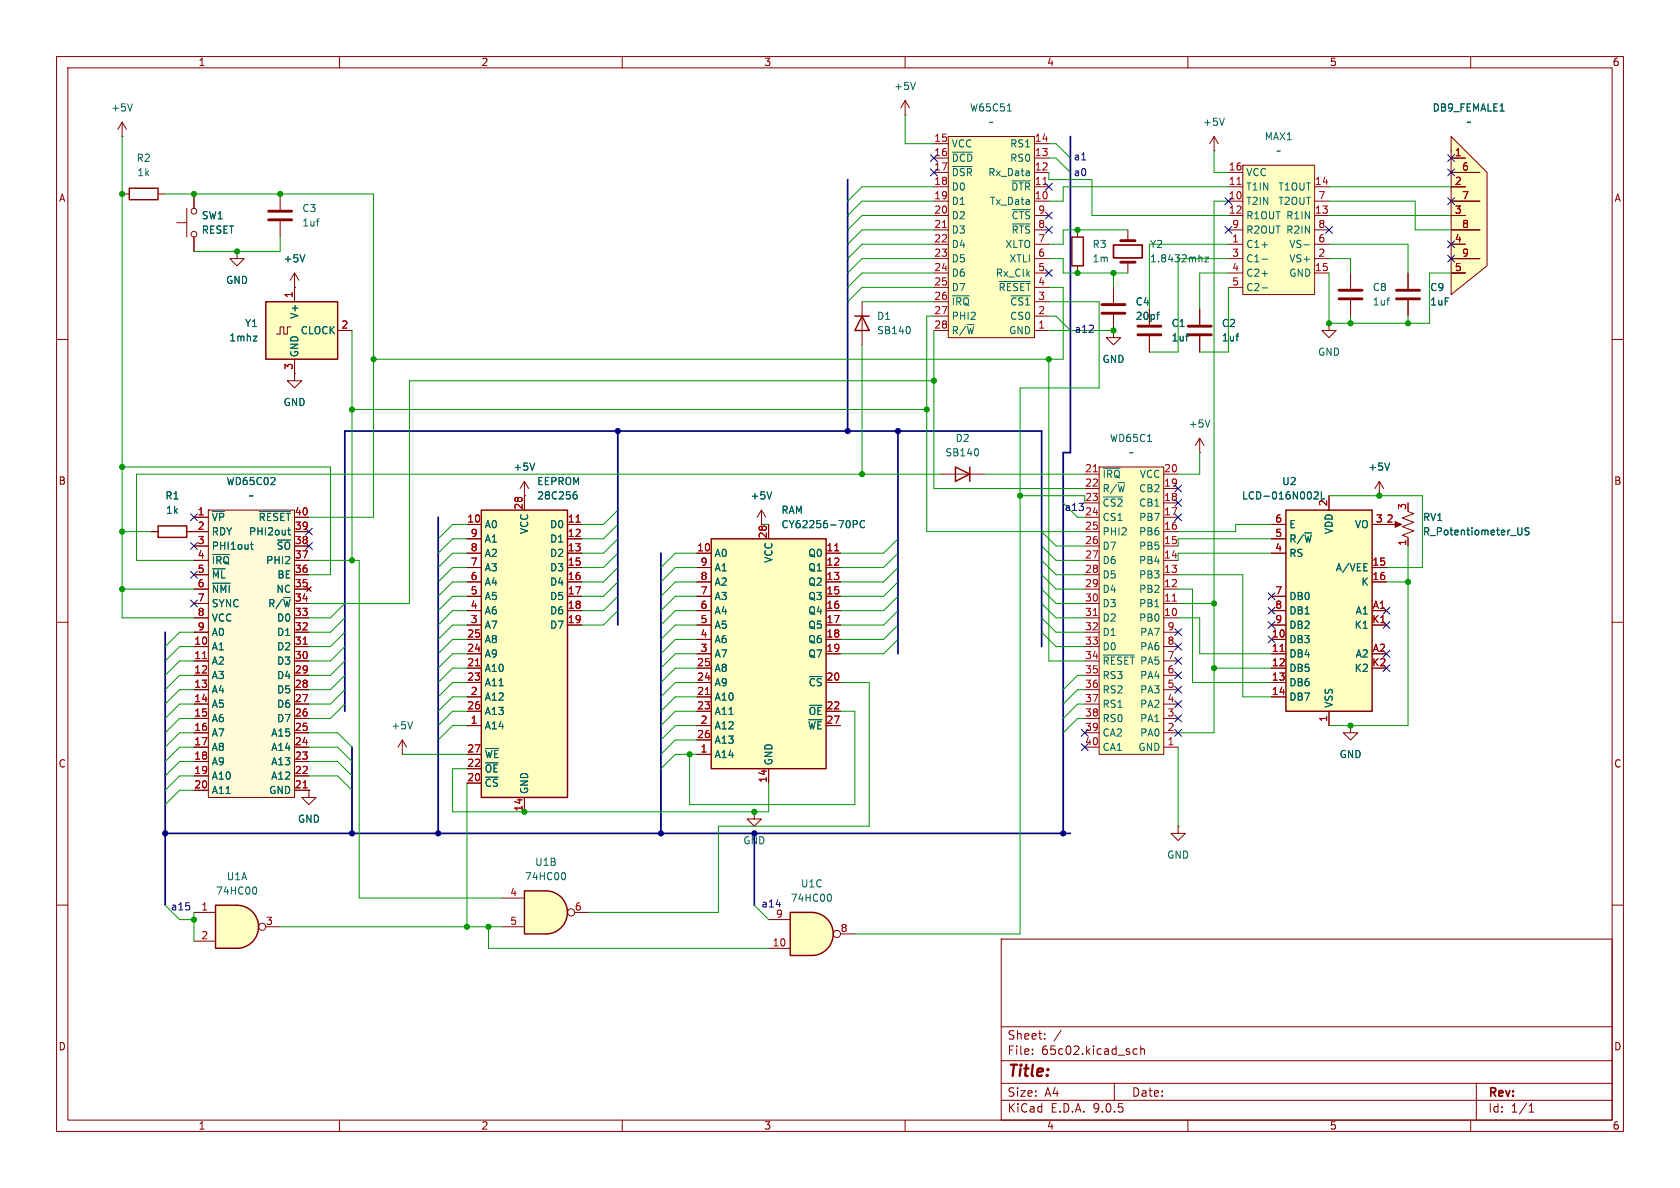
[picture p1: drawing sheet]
<svg xmlns="http://www.w3.org/2000/svg" width="297mm" height="210mm" viewBox="0 0 297 210" stroke-linecap="round" stroke-linejoin="round" font-family="sans-serif">
<g fill="none" stroke="#840000" stroke-width=".18">
<path d="M10 10h277v190h-277zM12 12h273v186h-273zM60 10v2M110 10v2M160 10v2M210 10v2M260 10v2M10 60h2M285 60h2M10 110h2M285 110h2M10 160h2"/>
<path d="M177 166h108v32h-108zM285 160h2M60 198v2M110 198v2M160 198v2M177 194.5h108M177 191.5h108M177 187.5h108M177 181.5h108M182.5 186.3v.1M182.5 185.5v.1M184.7 183.6v.1"/>
<path d="M184.7 182.8v.1M187.6 182.1l-1.3 2M197 191.5v3M201 185.5l-.4-.1-.3 .3v.4l.2 .2h.5M201.7 185.5l.2-.1 .3 .1 .1 .9M201.7 184.9v1.5M210 198v2M260 198v2M261 191.5v6.5M270.3 196.6h.9M270.3 195.5l.4-.4v1.5"/>
</g>
<path d="M85.1 90.2h15.2v50.8h-15.2z" fill="#ffffc2"/>
<path d="M22.9 33.3h5v2h-5zM151.1 55.9h2.6M152.4 55.9l1.3 2.5h-2.6zM85.1 90.2h15.2v50.8h-15.2zM168.9 82.6l2.5 1.2-2.5 1.3zM171.4 82.6v2.5" fill="none" stroke="#840000" stroke-width=".25"/>
<g fill="none" stroke="#840000" stroke-width=".18">
<path d="M21.6 24.1h.1M21.6 34.3h1.3M21.6 21.6l-.8 1.3M21.6 21.6l.8 1.3M21.6 21.6v2.5M27.9 34.3h1.3M152.4 53.3v7.7M196.8 58.4v1.3h1.3l-1.3 1.3-1.2-1.3h1.2M196.8 58.4h.1M82.5 92.7h2.6M82.5 95.3h2.6M82.5 97.8h2.6"/>
<path d="M92.7 87.6v2.6M100.3 92.7h2.6M100.3 95.3h2.6M100.3 97.8h2.6M166.4 83.8h7.6M82.5 100.3h2.6M82.5 102.9h2.6M82.5 105.4h2.6M82.5 108h2.6M82.5 110.5h2.6M82.5 113h2.6M82.5 115.6h2.6"/>
<path d="M82.5 118.1h2.6M100.3 100.3h2.6M100.3 102.9h2.6M100.3 105.4h2.6M100.3 108h2.6M100.3 110.5h2.6M82.5 120.7h2.6M82.5 123.2h2.6M82.5 125.7h2.6M82.5 128.3h2.6M82.5 133.4h2.6M82.5 135.9h2.6"/>
<path d="M82.5 138.4h2.6M92.7 141v2.5M133.3 143.5v1.3h1.3l-1.3 1.3-1.2-1.3h1.2M133.3 143.5h.1"/>
</g>
<path d="M101.8 92.3h.8M84.1 117.7h.7" fill="none" stroke="#a90000" stroke-width=".18"/>
<path d="M23.4 18.4l-.4 1.2M160.8 57.9l.1 .3-.1 .7M172.9 79.4l.1 .4-.1 .7M101.6 87.4h.2l.2 .3v.4l-.4 .1M101.9 86.9l-.3 .1M85.8 132.3h2.4" fill="none" stroke="#006464" stroke-width=".18"/>
<path d="M194.3 82.6h11.4v50.8h-11.4z" fill="#ffffc2"/>
<g fill="none" stroke="#840000" stroke-width=".18">
<path d="M196.8 50.8v2.8M196.8 55.6v2.8M191.8 83.8h2.5M191.8 86.4h2.5M191.8 88.9h2.5M191.8 91.4h2.5M191.8 94h2.5M191.8 96.5h2.5M191.8 99.1h2.5M194.3 82.6h11.4v50.8h-11.4zM205.7 83.8h2.6M205.7 86.4h2.6"/>
<path d="M205.7 88.9h2.6M205.7 91.4h2.6M205.7 94h2.6M205.7 96.5h2.6M205.7 99.1h2.6M191.8 101.6h2.5M191.8 104.1h2.5M191.8 106.7h2.5M191.8 109.2h2.5M191.8 111.8h2.5M191.8 114.3h2.5M191.8 116.8h2.5"/>
<path d="M191.8 119.4h2.5M205.7 101.6h2.6M205.7 104.1h2.6M205.7 106.7h2.6M205.7 109.2h2.6M205.7 111.8h2.6M205.7 114.3h2.6M205.7 116.8h2.6M205.7 119.4h2.6M191.8 121.9h2.5M191.8 124.5h2.5M191.8 127h2.5"/>
<path d="M191.8 129.5h2.5M191.8 132.1h2.5M205.7 121.9h2.6M205.7 124.5h2.6M205.7 127h2.6M205.7 129.5h2.6M205.7 132.1h2.6"/>
</g>
<path d="M204.5 55.6h.4M204.9 55.2h-.2M202.9 78h.7M195 82.8h3M195 87.9h3.5M195 115.8h5.5" fill="none" stroke="#006464" stroke-width=".18"/>
<path d="M193.3 83.4h.7M193.3 108.8h.7M207.3 106.3h.7" fill="none" stroke="#a90000" stroke-width=".18"/>
<path d="M194.8 53.8h4.1M194.8 55.4h4.1" fill="none" stroke="#840000" stroke-width=".51"/>
<path d="M167.6 24.1h15.3v35.6h-15.3z" fill="#ffffc2"/>
<g fill="none" stroke="#840000" stroke-width=".18">
<path d="M165.1 25.4h2.5M165.1 27.9h2.5M165.1 30.5h2.5M165.1 33h2.5M165.1 35.6h2.5M165.1 38.1h2.5M167.6 24.1h15.3v35.6h-15.3zM182.9 25.4h2.5M182.9 27.9h2.5M182.9 30.5h2.5M182.9 33h2.5M182.9 35.6h2.5"/>
<path d="M182.9 38.1h2.5M41.9 44.5v1.2h1.3l-1.3 1.3-1.3-1.3h1.3M41.9 44.5h.1M52.1 50.8h.1M52.1 48.3l-.8 1.2M52.1 48.3l.7 1.2M52.1 48.3v2.5M165.1 40.6h2.5M165.1 43.2h2.5M165.1 45.7h2.5M165.1 48.3h2.5M165.1 50.8h2.5"/>
<path d="M165.1 53.3h2.5M165.1 55.9h2.5M165.1 58.4h2.5M182.9 40.6h2.5M182.9 43.2h2.5M182.9 45.7h2.5M182.9 48.3h2.5M182.9 50.8h2.5M182.9 53.3h2.5M182.9 55.9h2.5M182.9 58.4h2.5M52.1 66v1.3h1.2l-1.2 1.3-1.3-1.3h1.3"/>
<path d="M52.1 66h.1"/>
</g>
<path d="M178.1 19.6h.7M168.4 26.9h3.5M168.4 29.4h3.5M178.9 32h3.2M179 37.1h3.1M179 39.6h3.1M53.9 45l-.4 1.3M168.4 52.3h2.9M176.7 49.8h5.4M178.7 52.3h3.4" fill="none" stroke="#006464" stroke-width=".18"/>
<path d="M184.4 32.6h.7M166.6 40.2h.7" fill="none" stroke="#a90000" stroke-width=".18"/>
<path d="M47 53.3h12.7v10.2h-12.7z" fill="#ffffc2"/>
<path d="M47 53.3h12.7v10.2h-12.7z" fill="none" stroke="#840000" stroke-width=".25"/>
<g fill="none" stroke="#840000" stroke-width=".18">
<path d="M31.2 39.4h1.8M33 36.8v5.1M34.3 34.3v2.5M49.5 34.3v2.8M49.5 39.1v2.8M34.3 41.9v2.6M51.4 57.8h-.6v1.3h-.6v-1.3h-.7v1.3h-.6M52.1 50.8v2.5M59.7 58.4h2.5M52.1 63.5v2.5M71.1 133.4h.1M71.1 130.8l-.7 1.3"/>
<path d="M71.1 130.8l.8 1.3M71.1 130.8v2.6M238.8 128.3v1.2h1.2l-1.2 1.3-1.3-1.3h1.3M238.8 128.3h.1"/>
<circle cx="34.3" cy="37.3" r=".51"/>
<circle cx="34.3" cy="41.4" r=".51"/>
</g>
<path d="M55.9 39.1h.5M56.3 38.7h.1M44.8 59.4h.6l-.6 .9h.6M72.9 127.6l-.4 1.2" fill="none" stroke="#006464" stroke-width=".18"/>
<path d="M47.5 37.3h4.1M47.5 38.9h4.1" fill="none" stroke="#840000" stroke-width=".51"/>
<path d="M41.9 160a3.8 3.8 0 0 1 3.8 3.8 3.8 3.8 0 0 1-3.8 3.8z" fill="#ffffc2" stroke="#ffffc2" stroke-width=".18"/>
<path d="M38.1 160h3.8v7.6h-3.8z" fill="#ffffc2"/>
<path d="M38.1 160h3.8a3.8 3.8 0 0 1 3.8 3.8 3.8 3.8 0 0 1-3.8 3.8h-3.8z" fill="none" stroke="#840000" stroke-width=".25"/>
<g fill="none" stroke="#840000" stroke-width=".18">
<path d="M34.3 161.3h3.8M34.3 166.4h3.8M47 163.8h2.5"/>
<circle cx="46.4" cy="163.8" r=".63"/>
</g>
<path d="M45.1 156.8a.79 .79 0 0 1 0 1.3" fill="none" stroke="#006464" stroke-width=".18"/>
<path d="M36.8 90.2h15.3v50.8h-15.3z" fill="#fffad8"/>
<g fill="none" stroke="#840000" stroke-width=".18">
<path d="M34.3 91.4h2.5M34.3 94h2.5M34.3 96.5h2.5M34.3 99.1h2.5M36.8 90.2h.1M36.8 90.2h15.3v50.8h-15.3zM52.1 91.4h2.5M52.1 94h2.5M52.1 96.5h2.5M52.1 99.1h2.5M34.3 101.6h2.5M34.3 104.1h2.5"/>
<path d="M34.3 106.7h2.5M34.3 109.2h2.5M34.3 111.8h2.5M34.3 114.3h2.5M34.3 116.8h2.5M34.3 119.4h2.5M52.1 101.6h2.5M52.1 104.1h2.5M52.1 106.7h2.5M52.1 109.2h2.5M52.1 111.8h2.5M52.1 114.3h2.5"/>
<path d="M52.1 116.8h2.5M52.1 119.4h2.5M54.2 103.8l.8 .7M55 103.8l-.8 .7M34.3 121.9h2.5M34.3 124.5h2.5M34.3 127h2.5M34.3 129.5h2.5M34.3 132.1h2.5M34.3 134.6h2.5M34.3 137.2h2.5M34.3 139.7h2.5"/>
<path d="M52.1 121.9h2.5M52.1 124.5h2.5M52.1 127h2.5M52.1 129.5h2.5M52.1 132.1h2.5M52.1 134.6h2.5M52.1 137.2h2.5M52.1 139.7h2.5M208.3 146.1v1.2h1.2l-1.2 1.3-1.3-1.3h1.3M208.3 146.1h.1"/>
</g>
<path d="M37.6 90.4h2.1M37.6 98h2.9M44.3 96.3h.5M44.5 95.8v1.1l.3 .2M45.8 90.4h5.5M50.9 93.7h.4M51 93.3v1.1l.3 .2M37.6 103.1h3.1" fill="none" stroke="#006464" stroke-width=".18"/>
<path d="M35.8 116.4h.7M53.6 113.9h.7M53.6 139.3h.7" fill="none" stroke="#a90000" stroke-width=".18"/>
<path d="M143.5 161.3a3.8 3.8 0 0 1 3.8 3.8 3.8 3.8 0 0 1-3.8 3.8z" fill="#ffffc2" stroke="#ffffc2" stroke-width=".18"/>
<path d="M139.7 161.3h3.8v7.6h-3.8z" fill="#ffffc2"/>
<path d="M189.5 41.9h2v5.1h-2zM139.7 161.3h3.8a3.8 3.8 0 0 1 3.8 3.8 3.8 3.8 0 0 1-3.8 3.8h-3.8z" fill="none" stroke="#840000" stroke-width=".25"/>
<g fill="none" stroke="#840000" stroke-width=".18">
<path d="M190.5 40.6v1.3M190.5 47v1.3M199.4 40.6v1.9M199.4 46.4v1.9M234.9 57.2v1.2h1.3l-1.3 1.3-1.2-1.3h1.2M234.9 57.2h.1M54.6 139.7v1.3h1.3l-1.3 1.2-1.3-1.2h1.3M54.6 139.7h.1M135.9 162.6h3.8M135.9 167.6h3.8M148.6 165.1h2.5"/>
<circle cx="148" cy="165.1" r=".63"/>
</g>
<path d="M213 45.5h.7l-.7 .8h.7M146.7 158.1a.79 .79 0 0 1 0 1.2" fill="none" stroke="#006464" stroke-width=".18"/>
<path d="M198.1 42.5h2.6M198.1 46.4h2.6" fill="none" stroke="#840000" stroke-width=".51"/>
<path d="M196.8 43.3h5.1v2.3h-5.1z" fill="none" stroke="#840000" stroke-width=".3"/>
<path d="M227.3 90.2h15.3v35.5h-15.3z" fill="#ffffc2"/>
<path d="M227.3 90.2h15.3v35.5h-15.3z" fill="none" stroke="#840000" stroke-width=".25"/>
<g fill="none" stroke="#840000" stroke-width=".18">
<path d="M238.8 48.3v2.8M238.8 53.1v2.8M248.9 48.3v2.8M248.9 53.1v2.8M224.8 92.7h2.5M224.8 95.3h2.5M224.8 97.8h2.5M234.9 87.6v2.6M242.6 92.7h2.5M224.8 105.4h2.5M224.8 108h2.5M224.8 110.5h2.5"/>
<path d="M224.8 113h2.5M224.8 115.6h2.5M224.8 118.1h2.5M242.6 108h2.5M242.6 110.5h2.5M242.6 100.3h2.5M242.6 102.9h2.5M224.8 120.7h2.5M224.8 123.2h2.5M234.9 125.7v2.6"/>
</g>
<path d="M226.3 115.2h.7" fill="none" stroke="#a90000" stroke-width=".18"/>
<path d="M245.2 53.1h.4M245.5 52.6h.1M232.3 87.1l.5-.2 .3 .4-.8 .9h.8M233.6 86.9v1.3" fill="none" stroke="#006464" stroke-width=".18"/>
<path d="M236.7 51.3h4.1M236.7 52.8h4.1M246.9 51.3h4.1M246.9 52.8h4.1" fill="none" stroke="#840000" stroke-width=".51"/>
<path d="M96.5 157.5a3.8 3.8 0 0 1 3.8 3.8 3.8 3.8 0 0 1-3.8 3.8z" fill="#ffffc2" stroke="#ffffc2" stroke-width=".18"/>
<path d="M92.7 157.5h3.8v7.6h-3.8z" fill="#ffffc2"/>
<path d="M92.7 157.5h3.8a3.8 3.8 0 0 1 3.8 3.8 3.8 3.8 0 0 1-3.8 3.8h-3.8z" fill="none" stroke="#840000" stroke-width=".25"/>
<g fill="none" stroke="#840000" stroke-width=".18">
<path d="M88.9 158.8h3.8M88.9 163.8h3.8M101.6 161.3h2.5"/>
<circle cx="101" cy="161.3" r=".63"/>
</g>
<path d="M99.7 154.2a.79 .79 0 0 1 0 1.3" fill="none" stroke="#006464" stroke-width=".18"/>
<path d="M125.7 95.3h20.3v40.6h-20.3z" fill="#ffffc2"/>
<path d="M125.7 95.3h20.3v40.6h-20.3z" fill="none" stroke="#840000" stroke-width=".25"/>
<g fill="none" stroke="#840000" stroke-width=".18">
<path d="M92.7 87.6h.1M92.7 85.1l-.8 1.3M92.7 85.1l.8 1.3M92.7 85.1v2.5M123.2 97.8h2.5M134.6 92.7h.1M134.6 90.2l-.7 1.2M134.6 90.2l.8 1.2M134.6 90.2v2.5M135.9 92.7v2.6M146 97.8h2.6M243.8 87.6h.1"/>
<path d="M243.8 85.1l-.7 1.3M243.8 85.1l.8 1.3M243.8 85.1v2.5M123.2 100.3h2.5M123.2 102.9h2.5M123.2 105.4h2.5M123.2 108h2.5M123.2 110.5h2.5M123.2 113h2.5M123.2 115.6h2.5M123.2 118.1h2.5M146 100.3h2.6"/>
<path d="M146 102.9h2.6M146 105.4h2.6M146 108h2.6M146 110.5h2.6M146 113h2.6M146 115.6h2.6M123.2 120.7h2.5M123.2 123.2h2.5M123.2 125.7h2.5M123.2 128.3h2.5M123.2 130.8h2.5M123.2 133.4h2.5"/>
<path d="M135.9 135.9v2.5M146 120.7h2.6M146 125.7h2.6M146 128.3h2.6"/>
</g>
<path d="M147.6 97.4h.7M124.7 122.8h.7" fill="none" stroke="#a90000" stroke-width=".18"/>
<path d="M94.5 81.9l-.4 1.2M136.4 86.9l-.4 1.3M150.8 92h.5l.3 .3-.2 .3-.6 .1M152.8 92.1a.6 .6 0 0 0-.8 .5 .6 .6 0 0 0 .6 .7l.2-.1M245.7 81.9l-.5 1.2" fill="none" stroke="#006464" stroke-width=".18"/>
<path d="M256.5 24.1l6.4 6.4v16.5l-6.4 5.1z" fill="#ffffc2"/>
<path d="M256.5 24.1l6.4 6.4v16.5l-6.4 5.1zM256.5 27.9h2.6M256.5 33h2.6M256.5 38.1h2.6M256.5 30.5h5.1M256.5 35.6h5.1M256.5 43.2h2.6M256.5 48.3h2.6M256.5 40.6h5.1M256.5 45.7h5.1M246.4 92.7h1M248.9 90.4l1 .4-2 .8 2 .7-2 .8 2 .8-2 .7 1 .4v1.5" fill="none" stroke="#840000" stroke-width=".18"/>
<path d="M246.6 92.2l1.2 .5-1.2 .5z" fill="#840000" stroke="#840000" stroke-width=".18"/>
<path d="M269 93.3v1l-.1 .2-.3 .1M270.3 93.3h-.5l-.1 .1v.4l.5 .2 .1 .3-.2 .3-.5-.1" fill="none" stroke="#006464" stroke-width=".18"/>
<path d="M219.7 29.2h12.7v22.9h-12.7z" fill="#ffffc2"/>
<g fill="none" stroke="#840000" stroke-width=".18">
<path d="M160 17.8l-.7 1.3M160 17.8l.8 1.3M160 17.8v2.5M34.3 34.3v2.5M160 20.3h.1M214.6 26.7h.1M214.6 24.1l-.7 1.3M214.6 24.1l.8 1.3M214.6 24.1v2.6M217.2 30.5h2.5M217.2 33h2.5M217.2 35.6h2.5"/>
<path d="M217.2 38.1h2.5M219.7 29.2h12.7v22.9h-12.7zM232.4 33h2.5M232.4 35.6h2.5M232.4 38.1h2.5M256.5 30.5h5.1M256.5 33h2.6M256.5 35.6h5.1M256.5 38.1h2.6M256.5 27.9h2.6M34.3 41.9v2.6M41.9 44.5h.1"/>
<path d="M52.1 50.8h.1M52.1 50.8v2.5M59.7 58.4h2.5M196.8 58.4h.1M196.8 50.8v2.8M196.8 55.6v2.8M203.2 54.6v2.8M203.2 59.4v2.8M212.1 54.6v2.8M212.1 59.4v2.8M217.2 40.6h2.5M217.2 43.2h2.5"/>
<path d="M217.2 45.7h2.5M217.2 48.3h2.5M217.2 50.8h2.5M232.4 40.6h2.5M232.4 43.2h2.5M232.4 45.7h2.5M232.4 48.3h2.5M248.9 48.3v2.8M248.9 53.1v2.8M256.5 40.6h5.1M256.5 43.2h2.6M256.5 45.7h5.1"/>
<path d="M256.5 48.3h2.6M52.1 66h.1M52.1 63.5v2.5M212.1 77.5v2.5M212.1 77.5l-.8 1.2M212.1 77.5l.8 1.2M26.7 94h1.2M33 94h3.8M34.3 91.4h2.5M34.3 96.5h2.5M34.3 99.1h2.5M52.1 94h2.5"/>
<path d="M52.1 91.4h2.5M52.1 96.5h2.5M52.1 99.1h2.5M82.5 92.7h2.6M82.5 95.3h2.6M82.5 97.8h2.6M92.7 87.6h.1M92.7 87.6v2.6M100.3 92.7h2.6M100.3 95.3h2.6M100.3 97.8h2.6M123.2 97.8h2.5"/>
<path d="M134.6 92.7h.1M135.9 92.7v2.6M146 97.8h2.6M212.1 80h.1M224.8 92.7h2.5M224.8 95.3h2.5M224.8 97.8h2.5M234.9 87.6v2.6M242.6 92.7h2.5M243.8 87.6h.1M248.9 95.3v1.2M34.3 101.6h2.5"/>
<path d="M34.3 104.1h2.5M34.3 106.7h2.5M34.3 109.2h2.5M34.3 111.8h2.5M34.3 114.3h2.5M34.3 116.8h2.5M34.3 119.4h2.5M52.1 101.6h2.5M52.1 104.1h2.5M52.1 106.7h2.5M52.1 109.2h2.5M52.1 111.8h2.5"/>
<path d="M52.1 114.3h2.5M52.1 116.8h2.5M52.1 119.4h2.5M54.2 103.8l.8 .7M55 103.8l-.8 .7M82.5 105.4h2.6M82.5 108h2.6M82.5 110.5h2.6M82.5 113h2.6M82.5 115.6h2.6M82.5 118.1h2.6M82.5 100.3h2.6"/>
<path d="M82.5 102.9h2.6M100.3 105.4h2.6M100.3 108h2.6M100.3 110.5h2.6M100.3 100.3h2.6M100.3 102.9h2.6M123.2 105.4h2.5M123.2 108h2.5M123.2 110.5h2.5M123.2 113h2.5M123.2 115.6h2.5M123.2 118.1h2.5"/>
<path d="M123.2 100.3h2.5M123.2 102.9h2.5M146 105.4h2.6M146 108h2.6M146 110.5h2.6M146 113h2.6M146 115.6h2.6M146 100.3h2.6M146 102.9h2.6M224.8 105.4h2.5M224.8 108h2.5M224.8 110.5h2.5"/>
<path d="M224.8 113h2.5M224.8 115.6h2.5M224.8 118.1h2.5M242.6 108h2.5M242.6 110.5h2.5M242.6 100.3h2.5M242.6 102.9h2.5M34.3 121.9h2.5M34.3 124.5h2.5M34.3 127h2.5M34.3 129.5h2.5M34.3 132.1h2.5"/>
<path d="M34.3 134.6h2.5M34.3 137.2h2.5M34.3 139.7h2.5M52.1 121.9h2.5M52.1 124.5h2.5M52.1 127h2.5M52.1 129.5h2.5M52.1 132.1h2.5M52.1 134.6h2.5M52.1 137.2h2.5M52.1 139.7h2.5M54.6 139.7h.1"/>
<path d="M82.5 120.7h2.6M82.5 123.2h2.6M82.5 125.7h2.6M82.5 128.3h2.6M82.5 133.4h2.6M82.5 135.9h2.6M82.5 138.4h2.6M123.2 120.7h2.5M123.2 123.2h2.5M123.2 125.7h2.5M123.2 128.3h2.5M123.2 133.4h2.5"/>
<path d="M123.2 130.8h2.5M135.9 135.9v2.5M146 120.7h2.6M146 125.7h2.6M146 128.3h2.6M224.8 120.7h2.5M224.8 123.2h2.5M234.9 125.7v2.6M238.8 128.3h.1M92.7 141v2.5"/>
</g>
<path d="M218.7 32.6h.7M101.8 92.3h.8M147.6 97.4h.7M35.8 116.4h.7M53.6 113.9h.7M84.1 117.7h.7M226.3 115.2h.7M53.6 139.3h.7M124.7 122.8h.7" fill="none" stroke="#a90000" stroke-width=".18"/>
<g fill="none" stroke="#006464" stroke-width=".18">
<path d="M161.8 14.5l-.4 1.3M216.4 20.9l-.4 1.3M44.8 59.4h.6l-.6 .9h.6M53.9 45l-.4 1.3M204.5 55.6h.4M204.9 55.2h-.2M209.6 59.4h.5M210 59h.1M218.5 59.4h.5M218.9 59h.1M223.1 43.3h1M223.1 45.8h1"/>
<path d="M223.1 48.4h1M223.1 50.9h1M230.5 43.3h1M213.9 74.2l-.4 1.3M37.6 90.4h2.1M37.6 98h2.9M44.3 96.3h.5M44.5 95.8v1.1l.3 .2M45.8 90.4h5.5M50.9 93.7h.4M51 93.3v1.1l.3 .2M94.5 81.9l-.4 1.2"/>
<path d="M101.6 87.4h.2l.2 .3v.4l-.4 .1M101.9 86.9l-.3 .1M136.4 86.9l-.4 1.3M150.8 92h.5l.3 .3-.2 .3-.6 .1M152.8 92.1a.6 .6 0 0 0-.8 .5 .6 .6 0 0 0 .6 .7l.2-.1M232.3 87.1l.5-.2 .3 .4-.8 .9h.8M233.6 86.9v1.3M245.7 81.9l-.5 1.2M269 93.3v1l-.1 .2-.3 .1M270.3 93.3h-.5l-.1 .1v.4l.5 .2 .1 .3-.2 .3-.5-.1M37.6 103.1h3.1M85.8 132.3h2.4"/>
</g>
<path d="M201.2 57.7h4M201.2 59.2h4M210.1 57.7h4M210.1 59.2h4" fill="none" stroke="#840000" stroke-width=".51"/>
<path d="M27.9 93h5.1v2h-5.1z" fill="none" stroke="#840000" stroke-width=".25"/>
<path d="M149.9 31.8v44.4M189.2 24.1v55.9h-1.2v67.3M109.2 76.2v34.3M158.7 76.2v39.4M77.5 91.4v55.9M116.8 97.8v49.5M29.2 111.8v48.2M184.1 114.3v-38.1h-123.1v49.5M62.2 132.1v15.2M29.2 147.3h160M133.3 147.3v12.7" fill="none" stroke="#000084" stroke-width=".3"/>
<g fill="none" stroke="#009600" stroke-width=".18">
<path d="M21.6 24.1v85.1h12.7M29.2 34.3h36.8v57.1h-11.4M160 20.3v5.1h5.1M165.1 33h-12.7l-2.5 2.6M165.1 38.1h-12.7l-2.5 2.5M165.1 35.6h-12.7l-2.5 2.5M185.4 30.5v1.3h7.6v6.3h24.2M185.4 27.9h1.3l2.5 2.6M185.4 25.4h1.3l2.5 2.5M214.6 26.7v3.8h2.6M217.2 35.6h-2.6v93.9h-6.3M217.2 33h-29.2v2.6h-2.6"/>
<path d="M234.9 33h24.2M234.9 38.1h24.2M234.9 35.6h15.3v5h11.4M49.5 41.9v2.6h-15.2M62.2 58.4v40.7M152.4 53.3h12.7M165.1 55.9h-1.3v38.1h28M165.1 43.2h-12.7l-2.5 2.5M165.1 48.3h-12.7l-2.5 2.5M165.1 40.6h-12.7l-2.5 2.6M165.1 45.7h-12.7l-2.5 2.6M165.1 58.4v28h26.7"/>
<path d="M165.1 50.8h-12.7l-2.5 2.5M185.4 53.3h8.9v15.3h-14v96.5h-29.2M185.4 45.7h2.6v2.6h11.4M185.4 50.8h2.6v12.7h-122M185.4 55.9h1.3l2.5 2.5M185.4 58.4h11.4M196.8 48.3v2.5M199.4 40.6h-11.4v2.6h-2.6M217.2 45.7h-8.9v16.5h-5.1M217.2 43.2h-14v11.4M217.2 48.3h-5.1v6.3M217.2 50.8v11.4h-5.1"/>
<path d="M234.9 45.7h3.9v2.6M234.9 48.3v8.9h17.8v-8.9h6.4M234.9 43.2h14v5.1M238.8 55.9v1.3M248.9 55.9v1.3M62.2 72.4h101.6M152.4 61v22.8M165.1 67.3h-92.7v39.4h-17.8M185.4 63.5v53.3h6.4M21.6 82.6h36.8v19h-3.8M21.6 94h5.1M54.6 99.1h8.9v59.7h25.4"/>
<path d="M82.5 97.8h-2.5l-2.5 2.5M82.5 95.3h-2.5l-2.5 2.5M82.5 92.7h-2.5l-2.5 2.6M109.2 95.3l-2.5 2.5h-3.8M109.2 92.7l-2.5 2.6h-3.8M109.2 90.2l-2.5 2.5h-3.8M109.2 97.8l-2.5 2.5h-3.8M123.2 97.8h-3.8l-2.6 2.5M134.6 92.7h1.3M158.7 95.3l-2.5 2.5h-7.6M158.7 97.8l-2.5 2.5h-7.6M166.4 83.8h-142.3v15.3h10.2"/>
<path d="M174 83.8h17.8M180.3 87.6h11.5M184.1 99.1l2.6 2.5h5.1M184.1 96.5l2.6 2.6h5.1M184.1 94l2.6 2.5h5.1M188 88.9l2.5 2.5h1.3M212.1 80v3.8h-3.8M224.8 97.8h-16.5v1.3M224.8 95.3h-16.5v1.2M224.8 92.7h-6.4v1.3h-10.1M234.9 87.6h16.6v12.7h-6.4M248.9 96.5v31.8h-14"/>
<path d="M21.6 104.1h12.7M34.3 119.4h-2.6l-2.5 2.5M34.3 114.3h-2.6l-2.5 2.5M34.3 111.8h-2.6l-2.5 2.5M34.3 116.8h-2.6l-2.5 2.6M61 106.7l-2.6 2.5h-3.8M61 119.4l-2.6 2.5h-3.8M61 116.8l-2.6 2.6h-3.8M61 111.8l-2.6 2.5h-3.8M61 109.2l-2.6 2.6h-3.8M61 114.3l-2.6 2.5h-3.8M82.5 113h-2.5l-2.5 2.6"/>
<path d="M82.5 108h-2.5l-2.5 2.5M82.5 102.9h-2.5l-2.5 2.5M82.5 115.6h-2.5l-2.5 2.5M82.5 118.1h-2.5l-2.5 2.6M82.5 100.3h-2.5l-2.5 2.6M82.5 110.5h-2.5l-2.5 2.5M82.5 105.4h-2.5l-2.5 2.6M109.2 105.4l-2.5 2.6h-3.8M109.2 100.3l-2.5 2.6h-3.8M109.2 108l-2.5 2.5h-3.8M109.2 102.9l-2.5 2.5h-3.8M123.2 113h-3.8l-2.6 2.6"/>
<path d="M123.2 108h-3.8l-2.6 2.5M123.2 102.9h-3.8l-2.6 2.5M123.2 115.6h-3.8l-2.6 2.5M123.2 118.1h-3.8l-2.6 2.6M123.2 100.3h-3.8l-2.6 2.6M123.2 110.5h-3.8l-2.6 2.5M123.2 105.4h-3.8l-2.6 2.6M158.7 110.5l-2.5 2.5h-7.6M158.7 105.4l-2.5 2.6h-7.6M158.7 100.3l-2.5 2.6h-7.6M158.7 113l-2.5 2.6h-7.6M158.7 108l-2.5 2.5h-7.6"/>
<path d="M158.7 102.9l-2.5 2.5h-7.6M184.1 106.7l2.6 2.5h5.1M184.1 101.6l2.6 2.5h5.1M184.1 111.8l2.6 2.5h5.1M184.1 109.2l2.6 2.6h5.1M184.1 104.1l2.6 2.6h5.1M191.8 119.4h-1.3l-2.5 2.5M208.3 104.1h2.5v16.6h14M208.3 109.2h3.8v6.4h12.7M208.3 101.6h11.4v21.6h5.1M208.3 106.7h6.3M214.6 118.1h10.2"/>
<path d="M245.1 102.9h3.8M34.3 129.5h-2.6l-2.5 2.6M34.3 121.9h-2.6l-2.5 2.6M34.3 124.5h-2.6l-2.5 2.5M34.3 127h-2.6l-2.5 2.5M34.3 132.1h-2.6l-2.5 2.5M34.3 134.6h-2.6l-2.5 2.6M34.3 137.2h-2.6l-2.5 2.5M34.3 139.7h-2.6l-2.5 2.5M54.6 129.5h5.1l2.5 2.6M54.6 132.1h5.1l2.5 2.5M54.6 134.6h5.1l2.5 2.6"/>
<path d="M54.6 137.2h5.1l2.5 2.5M61 121.9l-2.6 2.6h-3.8M61 124.5l-2.6 2.5h-3.8M71.1 133.4h11.4M82.5 135.9h-2.5v7.6h55.9v-5.1M82.5 120.7h-2.5l-2.5 2.5M82.5 123.2h-2.5l-2.5 2.5M82.5 128.3h-2.5l-2.5 2.5M82.5 125.7h-2.5l-2.5 2.6M82.5 138.4v25.4M123.2 120.7h-3.8l-2.6 2.5M123.2 123.2h-3.8l-2.6 2.5"/>
<path d="M123.2 128.3h-3.8l-2.6 2.5M123.2 133.4h-3.8l-2.6 2.5M123.2 125.7h-3.8l-2.6 2.6M123.2 130.8h-3.8l-2.6 2.6M148.6 120.7h5.1v25.4h-26.7v15.2h-22.9M148.6 125.7h2.5v16.5h-29.2v-8.8M191.8 121.9h-1.3l-2.5 2.6M191.8 124.5h-1.3l-2.5 2.5M191.8 127h-1.3l-2.5 2.5M208.3 132.1v14M29.2 160l2.5 2.6h2.6M34.3 161.3v5.1"/>
<path d="M49.5 163.8h39.4M86.4 163.8v3.8h49.5M133.3 160l2.6 2.6"/>
</g>
<g fill="none" stroke="#000084" stroke-width=".18">
<path d="M164.5 27.3l1.2 1.2M164.5 29.9l1.2 1.2M165.7 27.3l-1.2 1.2M165.7 29.9l-1.2 1.2M184.8 37.5l1.2 1.2M184.8 32.4l1.2 1.2M186 37.5l-1.2 1.2M186 32.4l-1.2 1.2M216.6 35l1.2 1.2M217.8 35l-1.2 1.2M255.9 35l1.2 1.2M255.9 27.3l1.2 1.2"/>
<path d="M255.9 29.9l1.2 1.2M257.1 35l-1.2 1.2M257.1 27.3l-1.2 1.2M257.1 29.9l-1.2 1.2M184.8 40l1.2 1.2M184.8 47.7l1.2 1.2M186 40l-1.2 1.2M186 47.7l-1.2 1.2M216.6 40l1.2 1.2M217.8 40l-1.2 1.2M234.3 40l1.3 1.2M235.6 40l-1.3 1.2"/>
<path d="M255.9 42.6l1.2 1.2M255.9 45.1l1.2 1.2M257.1 42.6l-1.2 1.2M257.1 45.1l-1.2 1.2M33.7 95.9l1.2 1.2M33.7 90.8l1.2 1.2M34.9 95.9l-1.2 1.2M34.9 90.8l-1.2 1.2M54 95.9l1.2 1.2M54 93.4l1.2 1.2M55.2 95.9l-1.2 1.2M55.2 93.4l-1.2 1.2"/>
<path d="M207.7 88.3l1.2 1.2M207.7 90.8l1.2 1.2M207.7 85.8l1.2 1.2M208.9 88.3l-1.2 1.2M208.9 90.8l-1.2 1.2M208.9 85.8l-1.2 1.2M33.7 106.1l1.2 1.2M33.7 101l1.2 1.2M34.9 106.1l-1.2 1.2M34.9 101l-1.2 1.2M207.7 111.2l1.2 1.2M207.7 118.8l1.2 1.2"/>
<path d="M207.7 116.2l1.2 1.2M207.7 113.7l1.2 1.2M208.9 111.2l-1.2 1.2M208.9 118.8l-1.2 1.2M208.9 116.2l-1.2 1.2M208.9 113.7l-1.2 1.2M224.2 104.8l1.2 1.2M224.2 107.3l1.2 1.3M224.2 112.4l1.2 1.2M224.2 109.9l1.2 1.2M225.4 112.4l-1.2 1.2M225.4 104.8l-1.2 1.2"/>
<path d="M225.4 107.3l-1.2 1.3M225.4 109.9l-1.2 1.2M244.5 115l1.2 1.2M244.5 117.5l1.2 1.2M244.5 107.3l1.2 1.3M244.5 109.9l1.2 1.2M245.7 115l-1.2 1.2M245.7 117.5l-1.2 1.2M245.7 107.3l-1.2 1.3M245.7 109.9l-1.2 1.2M191.2 131.5l1.2 1.2M191.2 128.9l1.2 1.2"/>
<path d="M192.4 131.5l-1.2 1.2M192.4 128.9l-1.2 1.2M207.7 128.9l1.2 1.2M207.7 121.3l1.2 1.2M207.7 123.9l1.2 1.2M207.7 126.4l1.2 1.2M208.9 128.9l-1.2 1.2M208.9 121.3l-1.2 1.2M208.9 123.9l-1.2 1.2M208.9 126.4l-1.2 1.2"/>
</g>
<g fill="#009600" stroke="#009600" stroke-width=".18">
<circle cx="180.3" cy="87.6" r=".46"/>
<circle cx="163.8" cy="72.4" r=".46"/>
<circle cx="152.4" cy="83.8" r=".46"/>
<circle cx="214.6" cy="106.7" r=".46"/>
<circle cx="234.9" cy="57.2" r=".46"/>
<circle cx="238.8" cy="57.2" r=".46"/>
<circle cx="248.9" cy="57.2" r=".46"/>
<circle cx="190.5" cy="48.3" r=".46"/>
<circle cx="196.8" cy="58.4" r=".46"/>
<circle cx="185.4" cy="63.5" r=".46"/>
<circle cx="165.1" cy="67.3" r=".46"/>
<circle cx="248.9" cy="102.9" r=".46"/>
<circle cx="214.6" cy="118.1" r=".46"/>
<circle cx="238.8" cy="128.3" r=".46"/>
<circle cx="243.8" cy="87.6" r=".46"/>
<circle cx="196.8" cy="48.3" r=".46"/>
<circle cx="190.5" cy="40.6" r=".46"/>
<circle cx="86.4" cy="163.8" r=".46"/>
<circle cx="92.7" cy="143.5" r=".46"/>
<circle cx="34.3" cy="162.6" r=".46"/>
<circle cx="82.5" cy="163.8" r=".46"/>
<circle cx="121.9" cy="133.4" r=".46"/>
<circle cx="133.3" cy="143.5" r=".46"/>
<circle cx="21.6" cy="34.3" r=".46"/>
<circle cx="34.3" cy="34.3" r=".46"/>
<circle cx="62.2" cy="72.4" r=".46"/>
<circle cx="66" cy="63.5" r=".46"/>
<circle cx="49.5" cy="34.3" r=".46"/>
<circle cx="41.9" cy="44.5" r=".46"/>
<circle cx="21.6" cy="82.6" r=".46"/>
<circle cx="62.2" cy="99.1" r=".46"/>
<circle cx="21.6" cy="94" r=".46"/>
<circle cx="21.6" cy="104.1" r=".46"/>
</g>
<g fill="#000084" stroke="#000084" stroke-width=".18">
<circle cx="158.7" cy="76.2" r=".46"/>
<circle cx="149.9" cy="76.2" r=".46"/>
<circle cx="188" cy="147.3" r=".46"/>
<circle cx="133.3" cy="147.3" r=".46"/>
<circle cx="29.2" cy="147.3" r=".46"/>
<circle cx="62.2" cy="147.3" r=".46"/>
<circle cx="77.5" cy="147.3" r=".46"/>
<circle cx="116.8" cy="147.3" r=".46"/>
<circle cx="109.2" cy="76.2" r=".46"/>
</g>
<text font-size="2.8" fill="#840000" x="178" y="190.9">Title:</text>
<g font-size="2.1" fill="#840000">
<text x="178" y="184">Sheet:</text>
<text x="178" y="186.7">File:</text>
<text x="184.1" y="186.7">65c02.kicad_sch</text>
<text x="178" y="196.9">KiCad</text>
<text x="178" y="194.1">Size:</text>
<text x="184.7" y="194.1">A4</text>
<text x="185.7" y="196.9">E.D.A.</text>
<text x="193.3" y="196.9">9.0.5</text>
<text x="200" y="194.1">Date:</text>
<text x="263" y="194.3">Rev:</text>
<text x="263" y="196.9">Id:</text>
<text x="267.1" y="196.9">1/1</text>
</g>
<g font-size="1.8" fill="#840000">
<text x="35" y="11.9">1</text>
<text x="85" y="11.9">2</text>
<text x="135" y="11.9">3</text>
<text x="185" y="11.9">4</text>
<text x="235" y="11.9">5</text>
<text x="285" y="11.9">6</text>
<text x="10.3" y="35.9">A</text>
<text x="285.3" y="35.9">A</text>
<text x="10.3" y="85.9">B</text>
<text x="285.3" y="85.9">B</text>
<text x="10.3" y="135.9">C</text>
<text x="285.3" y="135.9">C</text>
<text x="10.3" y="185.9">D</text>
<text x="285.3" y="185.9">D</text>
<text x="35" y="199.9">1</text>
<text x="85" y="199.9">2</text>
<text x="135" y="199.9">3</text>
<text x="185" y="199.9">4</text>
<text x="235" y="199.9">5</text>
<text x="285" y="199.9">6</text>
</g>
<g font-size="1.8" fill="#006464">
<text x="158" y="16.1">+5V</text>
<text x="19.6" y="19.9">+5V</text>
<text x="171.4" y="19.9">W65C51</text>
<text x="174.7" y="22.5">~</text>
<text x="212.6" y="22.5">+5V</text>
<text x="253.2" y="19.9">DB9_FEMALE1</text>
<text x="259.2" y="22.5">~</text>
<text x="24.1" y="28.8">R2</text>
<text x="168.1" y="26.3">VCC</text>
<text x="168.1" y="28.8">~{DCD}</text>
<text x="178.5" y="26.3">RS1</text>
<text x="178.5" y="28.8">RS0</text>
<text x="223.5" y="25">MAX1</text>
<text x="225.5" y="27.5">~</text>
<text x="24.2" y="31.3">1k</text>
<text x="168.1" y="31.3">~{DSR} Rx_Data</text>
<text x="168.1" y="33.9">D0</text>
<text x="178.7" y="33.9">~{DTR}</text>
<text x="220.2" y="31.3">VCC</text>
<text x="220.2" y="33.9">T1IN</text>
<text x="225.9" y="33.9">T1OUT</text>
<text x="35.6" y="41.5">RESET</text>
<text x="35.6" y="39">SW1</text>
<text x="53.3" y="37.7">C3</text>
<text x="53.3" y="40.2">1uf</text>
<text x="168.1" y="36.4">D1</text>
<text x="168.1" y="39">D2</text>
<text x="168.1" y="41.5">D3</text>
<text x="174.9" y="36.4">Tx_Data</text>
<text x="178.7" y="39">~{CTS}</text>
<text x="178.7" y="41.5">~{RTS}</text>
<text x="220.2" y="36.4">T2IN</text>
<text x="220.2" y="39">R1OUT R1IN</text>
<text x="220.2" y="41.5">R2OUT R2IN</text>
<text x="225.9" y="36.4">T2OUT</text>
<text x="50" y="46.6">+5V</text>
<text x="168.1" y="44">D4</text>
<text x="168.1" y="46.6">D5</text>
<text x="177.6" y="44">XLTO</text>
<text x="178.4" y="46.6">XTLI</text>
<text x="193" y="44">R3</text>
<text x="193" y="46.6">1m</text>
<text x="203.2" y="44">Y2</text>
<text x="203.2" y="46.6">1.8432mhz</text>
<text x="220.2" y="44">C1+</text>
<text x="220.2" y="46.6">C1-</text>
<text x="227.8" y="44">VS-</text>
<text x="227.8" y="46.6">VS+</text>
<text x="39.9" y="50.4">GND</text>
<text x="168.1" y="49.1">D6</text>
<text x="168.1" y="51.7">D7</text>
<text x="175.9" y="49.1">Rx_Clk</text>
<text x="176.4" y="51.7">~{RESET}</text>
<text x="220.2" y="49.1">C2+</text>
<text x="220.2" y="51.7">C2-</text>
<text x="227.8" y="49.1">GND</text>
<text x="242.6" y="51.7">C8</text>
<text x="252.7" y="51.7">C9</text>
<text x="43.2" y="58">Y1</text>
<text x="52.9" y="56.5" transform="rotate(-90 52.9 56.5)">V+</text>
<text x="53.1" y="59.3">CLOCK</text>
<text x="154.9" y="56.7">D1</text>
<text x="154.9" y="59.3">SB140</text>
<text x="168.1" y="54.2">~{IRQ}</text>
<text x="168.1" y="56.7">PHI2</text>
<text x="168.1" y="59.3">R/~{W}</text>
<text x="178.3" y="59.3">GND</text>
<text x="178.5" y="54.2">~{CS1}</text>
<text x="178.5" y="56.7">CS0</text>
<text x="200.7" y="54.2">C4</text>
<text x="200.7" y="56.7">20pf</text>
<text x="207" y="58">C1</text>
<text x="215.9" y="58">C2</text>
<text x="242.6" y="54.2">1uf</text>
<text x="252.7" y="54.2">1uF</text>
<text x="40.4" y="60.6">1mhz</text>
<text x="52.9" y="63.2" transform="rotate(-90 52.9 63.2)">GND</text>
<text x="194.8" y="64.4">GND</text>
<text x="207" y="60.6">1uf</text>
<text x="215.9" y="60.6">1uf</text>
<text x="232.9" y="63.1">GND</text>
<text x="50" y="72">GND</text>
<text x="210.1" y="75.8">+5V</text>
<text x="90.7" y="83.4">+5V</text>
<text x="167" y="80.9">SB140</text>
<text x="168.8" y="78.3">D2</text>
<text x="196.1" y="78.3">WD65C1</text>
<text x="199.5" y="80.9">~</text>
<text x="241.8" y="83.4">+5V</text>
<text x="29.1" y="88.5">R1</text>
<text x="39.9" y="86">WD65C02</text>
<text x="43.9" y="88.5">~</text>
<text x="94.9" y="86">EEPROM</text>
<text x="94.9" y="88.5">28C256</text>
<text x="132.6" y="88.5">+5V</text>
<text x="194.8" y="84.7">~{IRQ} VCC</text>
<text x="194.8" y="87.2">R/~{W} CB2</text>
<text x="194.8" y="89.8">~{CS2} CB1</text>
<text x="219.5" y="88.5">LCD-016N002L</text>
<text x="226.6" y="86">U2</text>
<text x="29.3" y="91">1k</text>
<text x="37.3" y="92.3">~{VP}</text>
<text x="37.3" y="94.8">RDY</text>
<text x="43.9" y="94.8">PHI2out</text>
<text x="45.6" y="92.3">~{RESET}</text>
<text x="85.6" y="93.6">A0</text>
<text x="93.6" y="94.5" transform="rotate(-90 93.6 94.5)">VCC</text>
<text x="97.1" y="93.6">D0</text>
<text x="138" y="93.6">CY62256-70PC</text>
<text x="138" y="91">RAM</text>
<text x="194.8" y="92.3">CS1</text>
<text x="194.8" y="94.8">PHI2</text>
<text x="201.3" y="92.3">PB7</text>
<text x="201.3" y="94.8">PB6</text>
<text x="227.8" y="93.6">E</text>
<text x="235.8" y="94.5" transform="rotate(-90 235.8 94.5)">VDD</text>
<text x="239.4" y="93.6">VO</text>
<text x="251.5" y="92.3">RV1</text>
<text x="251.5" y="94.8">R_Potentiometer_US</text>
<text x="37.3" y="97.4">PHI1out</text>
<text x="37.3" y="99.9">~{IRQ}</text>
<text x="46.9" y="99.9">PHI2</text>
<text x="48.8" y="97.4">~{SO}</text>
<text x="85.6" y="96.1">A1</text>
<text x="85.6" y="98.7">A2</text>
<text x="85.6" y="101.2">A3</text>
<text x="97.1" y="96.1">D1</text>
<text x="97.1" y="98.7">D2</text>
<text x="97.1" y="101.2">D3</text>
<text x="126.2" y="98.7">A0</text>
<text x="126.2" y="101.2">A1</text>
<text x="136.8" y="99.6" transform="rotate(-90 136.8 99.6)">VCC</text>
<text x="142.8" y="98.7">Q0</text>
<text x="142.8" y="101.2">Q1</text>
<text x="194.8" y="97.4">D7</text>
<text x="194.8" y="99.9">D6</text>
<text x="201.3" y="97.4">PB5</text>
<text x="201.3" y="99.9">PB4</text>
<text x="227.8" y="96.1">R/~{W}</text>
<text x="227.8" y="98.7">RS</text>
<text x="236.1" y="101.2">A/VEE</text>
<text x="37.3" y="102.5">~{ML}</text>
<text x="37.3" y="105">~{NMI}</text>
<text x="37.3" y="107.5">SYNC</text>
<text x="47.3" y="107.5">R/~{W}</text>
<text x="48.8" y="105">NC</text>
<text x="48.9" y="102.5">BE</text>
<text x="85.6" y="103.7">A4</text>
<text x="85.6" y="106.3">A5</text>
<text x="97.1" y="103.7">D4</text>
<text x="97.1" y="106.3">D5</text>
<text x="126.2" y="103.7">A2</text>
<text x="126.2" y="106.3">A3</text>
<text x="142.8" y="103.7">Q2</text>
<text x="142.8" y="106.3">Q3</text>
<text x="194.8" y="102.5">D5</text>
<text x="194.8" y="105">D4</text>
<text x="194.8" y="107.5">D3</text>
<text x="201.3" y="102.5">PB3</text>
<text x="201.3" y="105">PB2</text>
<text x="201.3" y="107.5">PB1</text>
<text x="227.8" y="106.3">DB0</text>
<text x="240.6" y="103.7">K</text>
<text x="37.3" y="110.1">VCC</text>
<text x="37.3" y="112.6">A0</text>
<text x="48.9" y="110.1">D0</text>
<text x="48.9" y="112.6">D1</text>
<text x="85.6" y="108.8">A6</text>
<text x="85.6" y="111.4">A7</text>
<text x="85.6" y="113.9">A8</text>
<text x="97.1" y="108.8">D6</text>
<text x="97.1" y="111.4">D7</text>
<text x="126.2" y="108.8">A4</text>
<text x="126.2" y="111.4">A5</text>
<text x="126.2" y="113.9">A6</text>
<text x="142.8" y="108.8">Q4</text>
<text x="142.8" y="111.4">Q5</text>
<text x="142.8" y="113.9">Q6</text>
<text x="194.8" y="110.1">D2</text>
<text x="194.8" y="112.6">D1</text>
<text x="201.3" y="110.1">PB0</text>
<text x="201.5" y="112.6">PA7</text>
<text x="227.8" y="108.8">DB1</text>
<text x="227.8" y="111.4">DB2</text>
<text x="227.8" y="113.9">DB3</text>
<text x="239.4" y="111.4">K1</text>
<text x="239.6" y="108.8">A1</text>
<text x="37.3" y="115.2">A1</text>
<text x="37.3" y="117.7">A2</text>
<text x="48.9" y="115.2">D2</text>
<text x="48.9" y="117.7">D3</text>
<text x="85.6" y="116.4">A9</text>
<text x="85.6" y="119">A10</text>
<text x="126.2" y="116.4">A7</text>
<text x="126.2" y="119">A8</text>
<text x="142.8" y="116.4">Q7</text>
<text x="194.8" y="115.2">D0</text>
<text x="194.8" y="117.7">~{RESET}</text>
<text x="201.5" y="115.2">PA6</text>
<text x="201.5" y="117.7">PA5</text>
<text x="227.8" y="116.4">DB4</text>
<text x="227.8" y="119">DB5</text>
<text x="239.4" y="119">K2</text>
<text x="239.6" y="116.4">A2</text>
<text x="37.3" y="120.2">A3</text>
<text x="37.3" y="122.8">A4</text>
<text x="37.3" y="125.3">A5</text>
<text x="48.9" y="120.2">D4</text>
<text x="48.9" y="122.8">D5</text>
<text x="48.9" y="125.3">D6</text>
<text x="85.6" y="121.5">A11</text>
<text x="85.6" y="124.1">A12</text>
<text x="126.2" y="121.5">A9</text>
<text x="126.2" y="124.1">A10</text>
<text x="142.9" y="121.5">~{CS}</text>
<text x="194.8" y="120.2">RS3</text>
<text x="194.8" y="122.8">RS2</text>
<text x="194.8" y="125.3">RS1</text>
<text x="201.5" y="120.2">PA4</text>
<text x="201.5" y="122.8">PA3</text>
<text x="201.5" y="125.3">PA2</text>
<text x="227.8" y="121.5">DB6</text>
<text x="227.8" y="124.1">DB7</text>
<text x="235.8" y="125.2" transform="rotate(-90 235.8 125.2)">VSS</text>
<text x="37.3" y="127.9">A6</text>
<text x="37.3" y="130.4">A7</text>
<text x="47.9" y="130.4">A15</text>
<text x="48.9" y="127.9">D7</text>
<text x="69.1" y="129.1">+5V</text>
<text x="85.6" y="126.6">A13</text>
<text x="85.6" y="129.1">A14</text>
<text x="126.2" y="126.6">A11</text>
<text x="126.2" y="129.1">A12</text>
<text x="126.2" y="131.7">A13</text>
<text x="142.7" y="129.1">~{WE}</text>
<text x="142.9" y="126.6">~{OE}</text>
<text x="194.8" y="127.9">RS0</text>
<text x="194.8" y="130.4">CA2</text>
<text x="201.5" y="127.9">PA1</text>
<text x="201.5" y="130.4">PA0</text>
<text x="37.3" y="132.9">A8</text>
<text x="37.3" y="135.5">A9</text>
<text x="47.9" y="132.9">A14</text>
<text x="47.9" y="135.5">A13</text>
<text x="85.6" y="134.2">~{WE}</text>
<text x="85.6" y="136.8">~{OE}</text>
<text x="126.2" y="134.2">A14</text>
<text x="136.8" y="135.4" transform="rotate(-90 136.8 135.4)">GND</text>
<text x="194.8" y="132.9">CA1</text>
<text x="201.2" y="132.9">GND</text>
<text x="236.7" y="134.2">GND</text>
<text x="37.3" y="138">A10</text>
<text x="37.3" y="140.6">A11</text>
<text x="47.5" y="140.6">GND</text>
<text x="47.9" y="138">A12</text>
<text x="85.6" y="139.3">~{CS}</text>
<text x="93.6" y="140.5" transform="rotate(-90 93.6 140.5)">GND</text>
<text x="52.6" y="145.6">GND</text>
<text x="131.3" y="149.5">GND</text>
<text x="40" y="155.8">U1A</text>
<text x="92.7" y="155.8">74HC00</text>
<text x="94.5" y="153.3">U1B</text>
<text x="206.2" y="152">GND</text>
<text x="38.1" y="158.3">74HC00</text>
<text x="139.7" y="159.6">74HC00</text>
<text x="141.5" y="157.1">U1C</text>
</g>
<g font-size="1.8" fill="#a90000">
<text x="165.1" y="25.1">15</text>
<text x="165.1" y="27.7">16</text>
<text x="182.8" y="25.1">14</text>
<text x="182.8" y="27.7">13</text>
<text x="257.1" y="27.7">1</text>
<text x="165.1" y="30.2">17</text>
<text x="165.1" y="32.8">18</text>
<text x="165.1" y="35.3">19</text>
<text x="182.8" y="30.2">12</text>
<text x="182.8" y="32.8">11</text>
<text x="182.8" y="35.3">10</text>
<text x="217.1" y="30.2">16</text>
<text x="217.1" y="32.8">11</text>
<text x="217.1" y="35.3">10</text>
<text x="232.4" y="32.8">14</text>
<text x="233" y="35.3">7</text>
<text x="257.1" y="32.8">2</text>
<text x="258.4" y="30.2">6</text>
<text x="258.4" y="35.3">7</text>
<text x="165.1" y="37.8">20</text>
<text x="165.1" y="40.4">21</text>
<text x="183.4" y="37.8">9</text>
<text x="183.4" y="40.4">8</text>
<text x="217.1" y="37.8">12</text>
<text x="217.7" y="40.4">9</text>
<text x="232.4" y="37.8">13</text>
<text x="233" y="40.4">8</text>
<text x="257.1" y="37.8">3</text>
<text x="258.4" y="40.4">8</text>
<text x="165.1" y="42.9">22</text>
<text x="165.1" y="45.5">23</text>
<text x="183.4" y="42.9">7</text>
<text x="183.4" y="45.5">6</text>
<text x="217.7" y="42.9">1</text>
<text x="217.7" y="45.5">3</text>
<text x="233" y="42.9">6</text>
<text x="233" y="45.5">2</text>
<text x="257.1" y="42.9">4</text>
<text x="258.4" y="45.5">9</text>
<text x="51.8" y="52.8" transform="rotate(-90 51.8 52.8)">1</text>
<text x="165.1" y="48">24</text>
<text x="165.1" y="50.5">25</text>
<text x="165.1" y="53.1">26</text>
<text x="183.4" y="48">5</text>
<text x="183.4" y="50.5">4</text>
<text x="183.4" y="53.1">3</text>
<text x="217.7" y="48">4</text>
<text x="217.7" y="50.5">5</text>
<text x="232.4" y="48">15</text>
<text x="257.1" y="48">5</text>
<text x="60.3" y="58.2">2</text>
<text x="165.1" y="55.6">27</text>
<text x="165.1" y="58.2">28</text>
<text x="183.4" y="55.6">2</text>
<text x="183.4" y="58.2">1</text>
<text x="51.8" y="65.5" transform="rotate(-90 51.8 65.5)">3</text>
<text x="191.7" y="83.6">21</text>
<text x="205.7" y="83.6">20</text>
<text x="191.7" y="86.1">22</text>
<text x="205.7" y="86.1">19</text>
<text x="205.7" y="88.6">18</text>
<text x="234.7" y="89.6" transform="rotate(-90 234.7 89.6)">2</text>
<text x="34.9" y="91.2">1</text>
<text x="34.9" y="93.7">2</text>
<text x="52" y="91.2">40</text>
<text x="52" y="93.7">39</text>
<text x="82.5" y="92.5">10</text>
<text x="83.1" y="95">9</text>
<text x="92.5" y="90.2" transform="rotate(-90 92.5 90.2)">28</text>
<text x="100.3" y="92.5">11</text>
<text x="100.3" y="95">12</text>
<text x="135.6" y="95.3" transform="rotate(-90 135.6 95.3)">28</text>
<text x="191.7" y="93.7">25</text>
<text x="205.7" y="91.2">17</text>
<text x="205.7" y="93.7">16</text>
<text x="225.4" y="92.5">6</text>
<text x="225.4" y="95">5</text>
<text x="243.1" y="92.5">3</text>
<text x="245" y="92.5">2</text>
<text x="248.7" y="90.2" transform="rotate(-90 248.7 90.2)">3</text>
<text x="34.9" y="96.3">3</text>
<text x="34.9" y="98.8">4</text>
<text x="34.9" y="101.3">5</text>
<text x="52" y="96.3">38</text>
<text x="52" y="98.8">37</text>
<text x="52" y="101.3">36</text>
<text x="83.1" y="97.5">8</text>
<text x="83.1" y="100.1">7</text>
<text x="100.3" y="97.5">13</text>
<text x="100.3" y="100.1">15</text>
<text x="123.1" y="97.5">10</text>
<text x="123.8" y="100.1">9</text>
<text x="146" y="97.5">11</text>
<text x="146" y="100.1">12</text>
<text x="191.7" y="96.3">26</text>
<text x="191.7" y="98.8">27</text>
<text x="191.7" y="101.3">28</text>
<text x="205.7" y="96.3">15</text>
<text x="205.7" y="98.8">14</text>
<text x="205.7" y="101.3">13</text>
<text x="225.4" y="97.5">4</text>
<text x="242.5" y="100.1">15</text>
<text x="248.7" y="96.6" transform="rotate(-90 248.7 96.6)">1</text>
<text x="34.9" y="103.9">6</text>
<text x="34.9" y="106.4">7</text>
<text x="52" y="103.9">35</text>
<text x="52" y="106.4">34</text>
<text x="83.1" y="102.6">6</text>
<text x="83.1" y="105.2">5</text>
<text x="83.1" y="107.7">4</text>
<text x="100.3" y="102.6">16</text>
<text x="100.3" y="105.2">17</text>
<text x="100.3" y="107.7">18</text>
<text x="123.8" y="102.6">8</text>
<text x="123.8" y="105.2">7</text>
<text x="123.8" y="107.7">6</text>
<text x="146" y="102.6">13</text>
<text x="146" y="105.2">15</text>
<text x="146" y="107.7">16</text>
<text x="191.7" y="103.9">29</text>
<text x="191.7" y="106.4">30</text>
<text x="205.7" y="103.9">12</text>
<text x="205.7" y="106.4">11</text>
<text x="225.4" y="105.2">7</text>
<text x="225.4" y="107.7">8</text>
<text x="242.5" y="102.6">16</text>
<text x="242.6" y="107.7">A1</text>
<text x="34.9" y="109">8</text>
<text x="34.9" y="111.5">9</text>
<text x="52" y="109">33</text>
<text x="52" y="111.5">32</text>
<text x="82.5" y="112.8">25</text>
<text x="83.1" y="110.2">3</text>
<text x="100.3" y="110.2">19</text>
<text x="123.8" y="110.2">5</text>
<text x="123.8" y="112.8">4</text>
<text x="146" y="110.2">17</text>
<text x="146" y="112.8">18</text>
<text x="191.7" y="109">31</text>
<text x="191.7" y="111.5">32</text>
<text x="205.7" y="109">10</text>
<text x="206.3" y="111.5">9</text>
<text x="224.7" y="112.8">10</text>
<text x="225.4" y="110.2">9</text>
<text x="242.5" y="110.2">K1</text>
<text x="34.2" y="114">10</text>
<text x="34.2" y="116.6">11</text>
<text x="34.2" y="119.1">12</text>
<text x="52" y="114">31</text>
<text x="52" y="116.6">30</text>
<text x="52" y="119.1">29</text>
<text x="82.5" y="115.3">24</text>
<text x="82.5" y="117.9">21</text>
<text x="123.1" y="117.9">25</text>
<text x="123.8" y="115.3">3</text>
<text x="146" y="115.3">19</text>
<text x="191.7" y="114">33</text>
<text x="191.7" y="116.6">34</text>
<text x="191.7" y="119.1">35</text>
<text x="206.3" y="114">8</text>
<text x="206.3" y="116.6">7</text>
<text x="206.3" y="119.1">6</text>
<text x="224.7" y="115.3">11</text>
<text x="224.7" y="117.9">12</text>
<text x="242.5" y="117.9">K2</text>
<text x="242.6" y="115.3">A2</text>
<text x="34.2" y="121.7">13</text>
<text x="34.2" y="124.2">14</text>
<text x="52" y="121.7">28</text>
<text x="52" y="124.2">27</text>
<text x="82.5" y="120.4">23</text>
<text x="82.5" y="125.5">26</text>
<text x="83.1" y="122.9">2</text>
<text x="123.1" y="120.4">24</text>
<text x="123.1" y="122.9">21</text>
<text x="123.1" y="125.5">23</text>
<text x="146" y="120.4">20</text>
<text x="146" y="125.5">22</text>
<text x="191.7" y="121.7">36</text>
<text x="191.7" y="124.2">37</text>
<text x="206.3" y="121.7">5</text>
<text x="206.3" y="124.2">4</text>
<text x="224.7" y="120.4">13</text>
<text x="224.7" y="122.9">14</text>
<text x="34.2" y="126.7">15</text>
<text x="34.2" y="129.3">16</text>
<text x="34.2" y="131.8">17</text>
<text x="52" y="126.7">26</text>
<text x="52" y="129.3">25</text>
<text x="52" y="131.8">24</text>
<text x="83.1" y="128">1</text>
<text x="123.1" y="130.6">26</text>
<text x="123.8" y="128">2</text>
<text x="146" y="128">27</text>
<text x="191.7" y="126.7">38</text>
<text x="191.7" y="129.3">39</text>
<text x="191.7" y="131.8">40</text>
<text x="206.3" y="126.7">3</text>
<text x="206.3" y="129.3">2</text>
<text x="206.3" y="131.8">1</text>
<text x="234.7" y="127.7" transform="rotate(-90 234.7 127.7)">1</text>
<text x="34.2" y="134.4">18</text>
<text x="34.2" y="136.9">19</text>
<text x="52" y="134.4">23</text>
<text x="52" y="136.9">22</text>
<text x="82.5" y="133.1">27</text>
<text x="82.5" y="135.6">22</text>
<text x="123.8" y="133.1">1</text>
<text x="34.2" y="139.4">20</text>
<text x="52" y="139.4">21</text>
<text x="82.5" y="138.2">20</text>
<text x="92.5" y="143.6" transform="rotate(-90 92.5 143.6)">14</text>
<text x="135.6" y="138.5" transform="rotate(-90 135.6 138.5)">14</text>
<text x="35.5" y="161">1</text>
<text x="90.1" y="158.5">4</text>
<text x="101.5" y="161">6</text>
<text x="35.5" y="166.1">2</text>
<text x="46.9" y="163.6">3</text>
<text x="90.1" y="163.6">5</text>
<text x="136.5" y="167.4">10</text>
<text x="137.1" y="162.3">9</text>
<text x="148.5" y="164.8">8</text>
</g>
<g font-size="1.8" fill="#0000c2">
<text x="189.7" y="28.6">a1</text>
<text x="189.7" y="31.3">a0</text>
<text x="189.9" y="59">a12</text>
<text x="188.1" y="90.5">a13</text>
<text x="191.7" y="91.2">24</text>
<text x="30.1" y="161.1">a15</text>
<text x="134.5" y="160.6">a14</text>
</g>
<text font-size="1.8" fill="#009600" x="191.7" y="88.6">23</text>
</svg>
